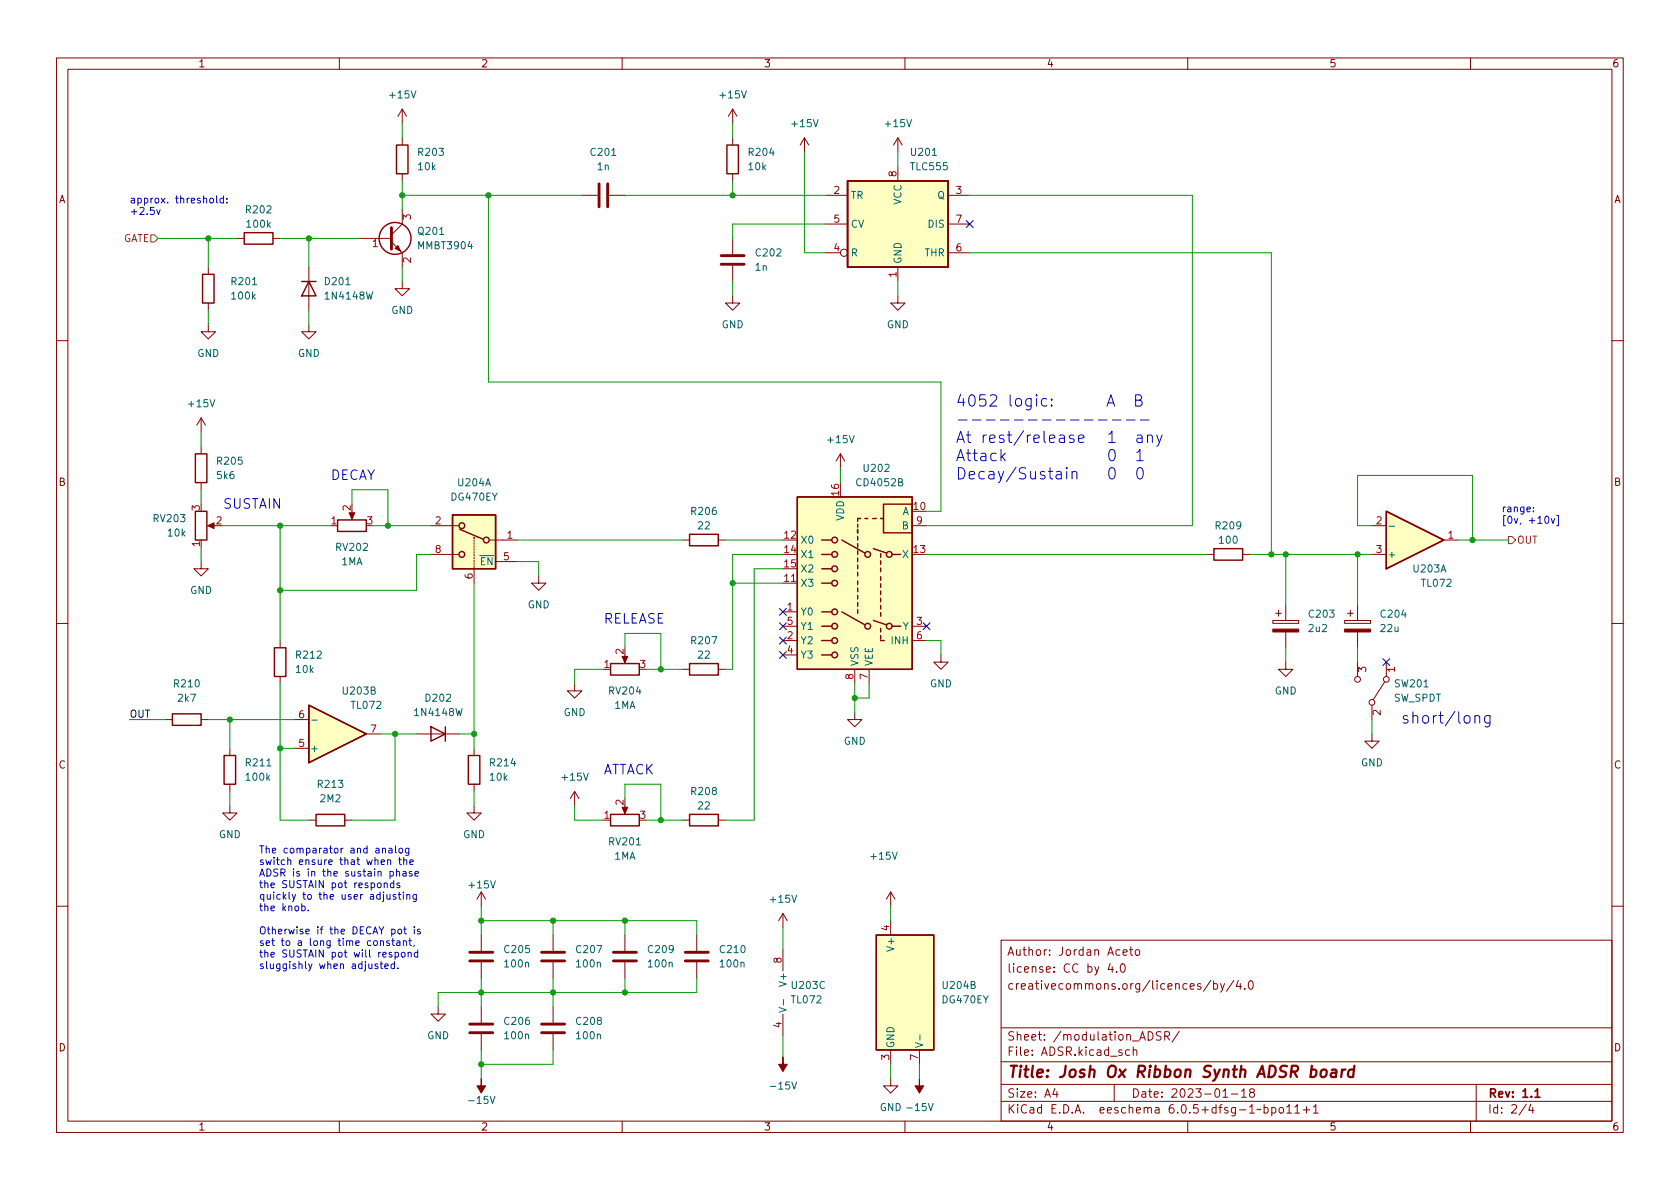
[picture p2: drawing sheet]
<svg xmlns="http://www.w3.org/2000/svg" width="297mm" height="210mm" viewBox="0 0 297 210" stroke-linecap="round" stroke-linejoin="round" font-family="sans-serif">
<g fill="none" stroke="#840000" stroke-width=".18">
<path d="M10 10.2h277v190.1h-277zM12 12.2h273v186.1h-273zM60 10.2v2M71.1 19.3v2.5M71.1 19.3l-.7 1.3M71.1 19.3l.8 1.3M110 10.2v2M129.5 19.3v2.5M129.5 19.3l-.7 1.3M129.5 19.3l.8 1.3M160 10.2v2M210 10.2v2"/>
<path d="M260 10.2v2M71.1 37.1v2.5l-1.9 1.9M71.1 24.4v1.2M71.1 30.7v1.3M102.9 34.5h2.8M107.7 34.5h2.8M129.5 24.4v1.2M129.5 30.7v1.3M142.2 24.4l-.7 1.2M142.2 24.4v2.5M142.2 24.4l.8 1.2M146 34.5h3.9"/>
<path d="M146 39.6h3.9M158.7 24.4l-.7 1.2M158.7 24.4v2.5M158.7 29.5v2.5M158.7 24.4l.8 1.2M167.6 34.5h3.8M167.6 39.6h3.8M36.8 57.4v1.3h1.3l-1.3 1.2-1.2-1.2h1.2M36.8 47.2v1.3M36.8 53.6v1.3M41.9 42.2h1.3M48.3 42.2h1.2"/>
<path d="M54.6 57.4v1.3h1.3l-1.3 1.2-1.3-1.2h1.3M54.6 47.2v7.7M63.5 42.2h5.7M69.2 42.8l1.9 1.9v2.5M71.1 49.8v1.2h1.3l-1.3 1.3-1.3-1.3h1.3M129.5 52.3v1.3h1.3l-1.3 1.3-1.2-1.3h1.2M129.5 42.2v2.8M129.5 47v2.8M146 44.7h2.6M158.7 52.3v1.3h1.3l-1.3 1.3-1.2-1.3h1.2M158.7 47.2v2.6M167.6 44.7h3.8"/>
<path d="M10 60.2h2M35.6 73.9v2.5M35.6 79v1.3M35.6 73.9l-.8 1.3M35.6 73.9l.7 1.3M285 60.2h2M35.6 99.3v1.3h1.2l-1.2 1.2-1.3-1.2h1.3M35.6 85.3v1.3M37.1 93h1M62.2 90.4v1M76.2 93h4.8M76.2 98h4.8"/>
<path d="M83.8 95v.2M83.8 95.5v.3M83.8 96v.3M83.8 96.5v.3M83.8 97v.3M83.8 97.5v.3M83.8 98v.3M86.6 95.5h4.8M87.6 99.3h3.8M120.6 95.5h1.3M127 95.5h1.3M148.6 80.3l-.8 1.2"/>
<path d="M148.6 80.3v2.5M148.6 80.3l.8 1.2M161.3 93h2.5M213.4 98h1.2M219.7 98h1.3M242.6 93h2.5M242.6 98h2.5M255.3 95.5h2.5M10 110.2h2M49.5 113.3v1.2M49.5 119.6v1.3M83.8 100.6v2.5"/>
<path d="M95.2 101.8v1.3h1.3l-1.3 1.3-1.2-1.3h1.2M110.5 115.8v1M120.6 118.4h1.3M127 118.4h1.3M138.4 108.2h2.6M138.4 103.1h2.6M138.4 113.3h2.6M138.4 110.7h2.6M138.4 115.8h2.6M151.1 118.4v2.5M153.7 118.4v2.5M161.3 113.3h2.5"/>
<path d="M161.3 110.7h2.5M166.4 115.8v1.3h1.2l-1.2 1.3-1.3-1.3h1.3M225 109.7h4.6v.5h-4.6zM225.6 108.5h1M226.1 107.9v1.1M227.3 117.1v1.3h1.3l-1.3 1.2-1.2-1.2h1.2M227.3 106.9v2.8M227.3 111.8v2.7M237.7 109.7h4.6v.5h-4.6zM238.3 108.5h1M238.8 107.9v1.1M240 106.9v2.8"/>
<path d="M240 111.8v2.7M240 117.1v2.5M245.1 117.1v2.5M285 110.2h2M29.2 127.2h1.3M35.6 127.2h1.2M40.6 132.3v1.3M40.6 138.7v1.2M52.1 127.2h2.5M52.1 132.3h2.5M64.8 129.8h2.5M73.7 129.8h7.6"/>
<path d="M83.8 132.3v1.3M83.8 138.7v1.2M101.6 120.9v1.3h-1.3l1.3 1.2 1.3-1.2h-1.3M101.6 139.9l-.8 1.3M101.6 139.9v2.6M101.6 139.9l.8 1.3M151.1 126v1.2h1.3l-1.3 1.3-1.2-1.3h1.2M242.6 129.8v1.3h1.2l-1.2 1.2-1.3-1.2h1.3M242.6 124.7v2.5M244.9 120.5l-2.1 3.2M40.6 142.5v1.3h1.3l-1.3 1.2-1.2-1.2h1.2M54.6 145h1.3"/>
<path d="M61 145h1.2M83.8 142.5v1.3h1.3l-1.3 1.2-1.3-1.2h1.3M85.1 157.7v2.6M85.1 157.7l-.8 1.3M85.1 157.7l.8 1.3M110.5 142.5v1M120.6 145h1.3M127 145h1.3M157.5 157.7l-.8 1.3M157.5 157.7v2.6M157.5 157.7l.7 1.3M10 160.2h2"/>
<path d="M77.5 178v1.3h1.2l-1.2 1.3-1.3-1.3h1.3M85.1 165.3v2.8M85.1 170.2v2.8M85.1 178v2.8M97.8 165.3v2.8M97.8 170.2v2.8M97.8 178v2.8M110.5 165.3v2.8M110.5 170.2v2.8M123.2 165.3v2.8M123.2 170.2v2.8M138.4 161.5l-.7 1.3"/>
<path d="M138.4 161.5v2.6M138.4 167.9v3.8M138.4 179.3v3.8M138.4 161.5l.8 1.3M157.5 162.8v2.5M177 166.3h108v32h-108zM196.3 170.4l-.4 1h1M196.6 170.9v1M197.4 171.8v.1M198.2 170.6l.2-.2a.81 .81 0 0 1 .6 .7 .81 .81 0 0 1-.3 .8h-.1a.81 .81 0 0 1-.4-1.3zM198.6 168.4l.7-.1-.1-.3-.4-.1-.2 .2v.8h.6M199.7 167.9h.6"/>
<path d="M199.9 167.4v1.3l.4 .2M200.9 168l.3-.1 .3 .3v.4l-.3 .3h-.3l-.2-.3v-.4zM214.1 173.4l-1.3 1.9M214.6 174l.4-.1 .3 .3v.4l-.2 .3h-.5M214.6 173.4v1.5M215.8 173.9l.3 1M216.5 173.9l-.5 1.4-.2 .1M218.1 173.4l-1.2 1.9M218.9 173.4l-.3 1h.9M219.3 173.9v1M220.1 174.8v.1M220.9 173.6l.2-.2a.81 .81 0 0 1 .6 .7 .81 .81 0 0 1-.3 .8h-.2a.81 .81 0 0 1-.3-1.3z"/>
<path d="M285 160.2h2M60 198.3v2M85.1 182.9v2.8M97.8 182.9v2.8M110 198.3v2M157.5 190.7v1.3h1.2l-1.2 1.3-1.3-1.3h1.3M157.5 185.7v2.5M160 198.3v2M162.6 185.7v2.5M177 194.8h108M177 191.8h108M177 187.8h108"/>
<path d="M177 181.8h108M186.5 192.5l-.4 1h1M186.9 193v1M197 191.8v3M199.7 185.7l-.4-.1-.3 .3v.4l.1 .3h.6M200.4 185.8l.2-.2 .3 .1 .1 .9M200.4 185.1v1.5M203 182.4a.76 .76 0 0 1 .9 .8 .76 .76 0 0 1-.9 .7zM205.3 182.5l-.6-.1-.2 .2v.4l.6 .3 .2 .3-.3 .3h-.6M205.9 183.2l.7-.1 .2-.2-.1-.3-.2-.2h-.6v1.5M206.3 183.2l.5 .7M208.5 182.4l-1.3 1.9"/>
<path d="M210 198.3v2M216.2 194h.9M217.7 193.5h1.2M219.5 193l.4-.5v1.5M219.5 194h.9M221.2 193.2l-.3-.3 .1-.2 .2-.2 .4 .1 .2 .2-.1 .2-.6 .2-.2 .3 .1 .4 .2 .1h.4l.2-.3-.1-.4-.2-.1M223.5 195.9l.4-.1 .3 .3v.4l-.1 .3h-.6M223.5 195.3v1.5M224.9 195.9l.4-.1 .3 .3v.4l-.2 .3h-.5M224.9 195.8v1.5M226.3 195.9l.3-.1 .3 .3v.4l-.3 .3h-.3l-.2-.3v-.4zM227.5 195.8l.4-.5v1.5"/>
<path d="M227.5 196.8h.9M228.9 195.8l.5-.5v1.5M228.9 196.8h.9M230.4 196.3h1.2M231 195.7v1.1M232.2 195.8l.4-.5v1.5M232.2 196.8h.9M260 198.3v2M261 191.8v6.5M269.9 195.3l-1.3 1.9M270.6 195.3l-.3 1h.9M271 195.8v1"/>
<circle cx="149.2" cy="44.7" r=".63"/>
<circle cx="240" cy="120.1" r=".51"/>
<circle cx="242.6" cy="124.2" r=".51"/>
<circle cx="245.1" cy="120.1" r=".51"/>
</g>
<path d="M271.4 193l.4-.5v1.5M271.4 194h.9" fill="none" stroke="#840000" stroke-width=".3"/>
<path d="M233.7 189.3a.52 .52 0 0 1 .5-.2 .52 .52 0 0 1 .4 .4l-.1 .6a.55 .55 0 0 1-.5 .4 .55 .55 0 0 1-.5-.4zM235.5 189.2l.2-.1 .5 .1v1.3M236.3 189.6l-.7 .1a.4 .4 0 0 0-.3 .3 .4 .4 0 0 0 .2 .5l.7-.1M237.3 189.1l-.2 1.4M237.9 189.1l-.4 .1-.2 .3M239.4 189.2a.66 .66 0 0 0-1 .3l-.1 .6 .2 .3 .2 .1 .5-.1M239.5 188.5l-.3 2" fill="none" stroke="#840000" stroke-width=".4"/>
<g fill="none" stroke="#840000" stroke-width=".25">
<path d="M70.1 25.6h2v5.1h-2zM128.5 25.6h2.1v5.1h-2.1zM149.9 32h17.7v15.2h-17.7zM35.8 48.5h2v5.1h-2zM43.2 41.1h5.1v2.1h-5.1zM53.3 49.8h2.6M54.6 49.8l1.3 2.5h-2.6zM34.5 90.4h2.1v5.1h-2.1zM34.5 80.3h2.1v5h-2.1zM59.7 91.9h5.1v2.1h-5.1zM80 91.1h7.6v9.5h-7.6zM81.3 93.6l4.2 1.8"/>
<path d="M121.9 94.5h5.1v2h-5.1zM141 87.9h20.3v30.5h-20.3zM145.3 98h1.8M145.3 95.5h1.8M148.8 95.5l4.1 2.3M151.6 92.7v.5M151.6 93.6v.6M151.6 94.9v.6M151.6 96.1v.7M151.6 97.4v.6M151.6 98.7v.6M151.6 99.9v.7"/>
<path d="M152.1 91.7h-.5v.5M152.9 91.7h.5M154.3 91.7h.6M154.4 97l2.3 .8M155.7 97.9v.6M155.7 99.2v.6M155.7 91.7h.5M156.2 89.1h5.1v5.1h-5.1zM157.7 98h1.6M214.6 97h5.1v2.1h-5.1zM245.1 90.4l10.2 5.1-10.2 5.1zM48.5 114.5h2v5.1h-2z"/>
<path d="M107.9 117.3h5.1v2.1h-5.1zM121.9 117.3h5.1v2.1h-5.1zM145.3 110.7h1.8M145.3 113.3h1.8M145.3 115.8h1.8M145.3 108.2h1.8M145.3 103.1h1.8M145.3 100.6h1.8M148.8 108.2l4.1 2.3M151.6 101.2v.6M151.6 102.7v.7M151.6 104v.6"/>
<path d="M151.6 105.3v.6M151.6 106.5v.7M151.6 107.8v.7M154.4 109.7l2.3 .8M155.7 113.3h.6M155.7 100.5v.6M155.7 102v.6M155.7 103.2v.7M155.7 104.5v.7M155.7 105.8v.6M155.7 107.1v.6M155.7 108.3v.7"/>
<path d="M155.7 111.1v.7M155.7 112.4v.6M157.7 110.7h1.6M30.5 126.2h5.1v2.1h-5.1zM39.6 133.6h2.1v5.1h-2.1zM54.6 124.7l10.2 5.1-10.2 5.1zM76.2 128.5l2.5 1.3-2.5 1.3zM78.7 128.5v2.6M82.8 133.6h2v5.1h-2zM55.9 144h5.1v2h-5.1zM107.9 144h5.1v2h-5.1zM121.9 144h5.1v2h-5.1z"/>
<path d="M154.9 165.3h10.2v20.4h-10.2z"/>
<circle cx="69.8" cy="42.2" r="2.82"/>
<circle cx="81.7" cy="93" r=".51"/>
<circle cx="81.7" cy="98" r=".51"/>
<circle cx="86" cy="95.5" r=".51"/>
<circle cx="147.6" cy="98" r=".51"/>
<circle cx="147.6" cy="95.5" r=".51"/>
<circle cx="153.4" cy="98" r=".51"/>
<circle cx="157.2" cy="98" r=".51"/>
<circle cx="147.6" cy="110.7" r=".51"/>
<circle cx="147.6" cy="103.1" r=".51"/>
<circle cx="147.6" cy="115.8" r=".51"/>
<circle cx="147.6" cy="108.2" r=".51"/>
<circle cx="147.6" cy="100.6" r=".51"/>
<circle cx="147.6" cy="113.3" r=".51"/>
<circle cx="153.4" cy="110.7" r=".51"/>
<circle cx="157.2" cy="110.7" r=".51"/>
</g>
<g fill="#ffffc2" stroke="#ffffc2" stroke-width=".18">
<path d="M141 87.9h20.3v30.5h-20.3z"/>
<path d="M54.6 124.7l10.2 5.1-10.2 5.1z"/>
<path d="M245.1 90.4l10.2 5.1-10.2 5.1z"/>
<path d="M149.9 32h17.7v15.2h-17.7z"/>
<path d="M154.9 165.3h10.2v20.4h-10.2z"/>
<path d="M80 91.1h7.6v9.5h-7.6z"/>
</g>
<g fill="none" stroke="#840000" stroke-width=".51">
<path d="M105.9 32.5v4.1M107.4 32.5v4.1M69.2 40.3v3.8M127.5 46.7h4.1M127.5 45.2h4.1M83.1 169.9h4M83.1 168.4h4M95.8 169.9h4M95.8 168.4h4M108.5 169.9h4M108.5 168.4h4M121.2 169.9h4"/>
<path d="M121.2 168.4h4M83.1 182.6h4M83.1 181.1h4M95.8 182.6h4M95.8 181.1h4"/>
</g>
<g fill="#840000" stroke="#840000" stroke-width=".18">
<path d="M36.7 93l1.1-.5v1z"/>
<path d="M85.1 190.7v1.3h.8l-.8 1.3-.8-1.3h.8z"/>
<path d="M61.7 90.7h1l-.5 1.1z"/>
<path d="M110 142.7h1l-.5 1.2z"/>
<path d="M225 111.2h4.6v.6h-4.6z"/>
<path d="M69.8 43.9l.6-.5 .5 1z"/>
<path d="M237.7 111.2h4.6v.6h-4.6z"/>
<path d="M162.6 190.7v1.3h.7l-.7 1.3-.8-1.3h.8z"/>
<path d="M110 116.1h1l-.5 1.1z"/>
<path d="M138.4 186.9v1.3h.8l-.8 1.3-.7-1.3h.7z"/>
</g>
<path d="M245.6 93h1M55.1 127.3h1M137.7 178.1l1.3 .5-1.3 .4M138.5 176.8v.9M161.9 184.4l1.2 .4-1.2 .4M162.7 183v.9" fill="none" stroke="#006464" stroke-width=".18"/>
<path d="M26.7 41.5h.6l.6 .7-.6 .6h-.6zM266.7 94.9h.6l.7 .6-.7 .6h-.6z" fill="none" stroke="#725600" stroke-width=".18"/>
<g fill="none" stroke="#0000c2" stroke-width=".18">
<path d="M27.7 37.1l.3 .8 .3-.8M37.2 35.1l.3-.1 .3 .3v.4l-.3 .2-.3-.1-.1-.1zM38.3 34.6v1.1l.2 .2M39.5 35.1l-.4-.1-.2 .3 .1 .5h.5M39.5 34.6v1.3M40.1 35.8v.1M40.1 35.1v.1M169.5 74.3h1.5M171.9 74.3h1.6M174.4 74.3h1.5M176.9 74.3h1.5M179.4 74.3h1.5"/>
<path d="M181.8 74.3h1.6M183.3 69.8l-.1 .1 .1 .1 .1-.1-.1-.1v.2M183.3 70.5v1.3M184.3 74.3h1.5M185.1 70.6l-.6-.1-.4 .4v.5l.2 .3 .2 .1 .6-.1M185.9 71.6l.1 .1-.1 .1-.1-.1 .1-.1v.2M185.9 70.6l.1 .1-.1 .1-.1-.1 .1-.1v.2M186.8 74.3h1.5M187.4 77l.2-.1 .5 .1 .1 1.3M188.2 77.4l-.6 .1a.39 .39 0 0 0-.3 .4 .39 .39 0 0 0 .3 .4l.6-.1M189.3 74.3h1.5M189.8 77l-.4-.1-.3 .3 .1 .3 .6 .2 .1 .2-.1 .3-.1 .1-.6-.1"/>
<path d="M190.7 77.6l1-.2-.1-.4-.6-.1-.3 .3 .1 1 .2 .1 .6-.1M191.7 74.3h1.6M194.2 74.3h1.5M195.7 71.8l.7-2 .7 2M195.9 71.2h1M196.3 79.6a.47 .47 0 0 1 .8 .3 1.03 1.03 0 0 1-.6 1.6 1.33 1.33 0 0 1-.2-1.9zM196.7 74.3h1.5M199.2 74.3h1.5M200.8 70.8h.7a.49 .49 0 0 0 .4-.5 .49 .49 0 0 0-.4-.5h-.7v2h.8a.53 .53 0 0 0 .4-.6 .53 .53 0 0 0-.5-.4M201.7 74.3h1.5M204.5 76.9l.5 1.4M205.5 76.9l-.7 1.8-.3 .2"/>
<path d="M177.2 80.7l.5 .8M177.7 80.1l-.7 .8M188.6 82.7l-.1 .1 .1 .1 .1-.1-.1-.1v.2M188.6 83.4v1.3M189.6 83.6a.5 .5 0 0 1 .8 0v1.1M189.6 83.4v1.3M196.2 82.9a.48 .48 0 0 1 .5-.2 .48 .48 0 0 1 .4 .4 1.03 1.03 0 0 1-.6 1.6 1.22 1.22 0 0 1-.3-1.8zM201 80l.6-.5v2M201 81.5h1.1M201.2 82.9a.48 .48 0 0 1 .5-.2 .48 .48 0 0 1 .3 .4 1.03 1.03 0 0 1-.5 1.6 1.22 1.22 0 0 1-.3-1.8zM271.1 90.4v.1M271.1 89.7v.1"/>
<path d="M273.3 91.3h.1a.68 .68 0 0 1 .5 .6 .68 .68 0 0 1-.5 .6 .85 .85 0 0 1-.1-1.2zM274.3 91.7l.3 .8 .3-.8M275.2 91.2h.3v1.8h-.3M260.8 126.7a.5 .5 0 0 1 .8 .1v1.1M260.8 126.5v1.4M263.4 126.5v1.7a.54 .54 0 0 1-.8 .2M263.4 126.6l-.5-.1-.4 .4v.6l.2 .3 .2 .1 .5-.1M67.6 150.1l.2-.1 .3 .1 .1 .7M67.9 156.3l.2-.2 .3 .1 .1 .8M67.9 156.1v.9M68.4 158.2l.1 .8h.3l.2-.1M68.5 152.2l.2-.2 .3 .1 .1 .8"/>
<path d="M68.5 152v.9M68.8 150.1h.5v.7M69 154.1h.3l.3 .2-.2 .6h-.4M69 158.2v.8M69.3 150.3l-.4 .1-.2 .1 .2 .3h.4M69.6 156.2l-.3-.1-.3 .3 .1 .5h.5M69.6 155.7v1.3M69.9 149.6v1.1l.2 .1M70 158.2h-.3l-.2 .2 .1 .1 .4 .2v.3h-.5M70.1 154.2l.2-.1h.3l.1 .8M70.1 153.7v1.2M70.4 158.2h.5"/>
<path d="M70.5 152h.5M70.6 157.8v1l.3 .2M70.7 150.1l.3-.1 .2 .2v.4l-.2 .2h-.3l-.2-.2zM70.7 151.6v1.1l.3 .2M70.7 156.2l-.4-.1-.1 .2v.2l.5 .1v.3h-.5M71.3 154.1h.4l.1 .8M71.3 157.8v.1M71.3 158.2v.8M71.4 152.2l.2-.2 .3 .1v.8M71.4 151.6v1.3M71.8 154.4h-.4l-.2 .2 .2 .3h.4M71.9 158.3l.2-.1h.3l.1 .8"/>
<path d="M71.9 158.2v.8M72.3 150v1l-.3 .3-.3-.1M72.3 150.1l-.4-.1-.2 .2 .1 .6h.5M72.5 152.5l.6-.2-.1-.2-.4-.1-.1 .2v.6h.5M72.8 154.1h-.3l-.2 .2 .1 .1 .4 .2v.3h-.5M73.4 154.5l.6-.1-.1-.3h-.3l-.2 .2v.6h.5M73.6 158.2v1l-.2 .2h-.3M73.6 158.2h-.3l-.3 .2 .1 .6h.5M53.4 160.3l.3-.1 .3 .3-.2 .5h-.4M54.5 160.9v.2M66.8 170.5l-.3-.1-.2 .2 .1 .2 .4 .1v.3h-.5M67.2 170.4h.5"/>
<path d="M67.3 166.5l.1-.1h.3l.1 .8M67.4 170v1.1l.3 .2M68.1 170.9l.6-.2-.1-.2-.4-.1-.1 .2v.6h.5M68.8 166.4h-.3l-.1 .1v.2l.4 .1v.3h-.4M69.3 166.4h.4M69.4 165.9v1.1l.3 .2M69.7 170.5l-.3-.1-.3 .3 .2 .5h.4M69.7 170v1.3M69.9 168.5l.3-.1 .3 .2-.2 .6h-.4M69.9 168.4v1.3M70.2 166.4h.5v.8M70.3 171.2v.1"/>
<path d="M70.5 164.4l.3-.1 .2 .2v.4l-.2 .3-.3-.1-.2-.2zM70.7 166.7h-.4l-.2 .2 .2 .3 .4-.1M71 168.5l.2-.1 .4 .1v.5l-.1 .2h-.3l-.2-.1zM71.3 166.5l.2-.1h.3l.1 .8M71.3 166.4v.8M71.4 164.3h.5M71.6 163.9v1.1l.3 .2M72.2 168.5l.1-.1 .3 .1 .1 .7M72.2 168.4v.8M72.3 166.4h.5M72.5 165.9v1.1l.3 .2M73.3 163.9v.1"/>
<path d="M73.3 167.1l-.2 .3M73.3 164.3v.9M73.9 168.5l-.4-.1-.2 .2 .1 .6h.5M73.9 168v1.2M74.3 164.4l-.3-.1-.2 .2 .1 .2 .4 .1v.3h-.5"/>
</g>
<g fill="none" stroke="#009600" stroke-width=".18">
<path d="M71.1 21.8v2.6M71.1 32v5.1M71.1 34.5h31.8M86.4 34.5v33.1h80v22.8h-2.6M110.5 34.5h35.5M129.5 21.8v2.6M129.5 32v2.5M142.2 26.9v17.8h3.8M146 39.6h-16.5v2.6M158.7 26.9v2.6M171.4 34.5h39.4v58.5h-47M27.9 42.2h14"/>
<path d="M36.8 42.2v5M36.8 54.9v2.5M49.5 42.2h14M54.6 42.2v5M54.6 54.9v2.5M71.1 47.2v2.6M129.5 49.8v2.5M158.7 49.8v2.5M171.4 44.7h53.4v53.3M35.6 76.4v2.6M35.6 86.6v2.5M35.6 96.8v2.5"/>
<path d="M39.4 93h19M49.5 93v20.3M62.2 89.1v-2.5h6.4v6.4M66 93h10.2M76.2 98h-2.5v6.4h-24.2M91.4 99.3h3.8v2.5M91.4 95.5h29.2M128.3 95.5h10.1M138.4 98h-8.9v20.4h-1.2M148.6 82.8v2.5M163.8 98h49.6M221 98h21.6"/>
<path d="M227.3 98v8.9M240 98v8.9M242.6 93h-2.6v-8.9h20.3v11.4M257.8 95.5h8.9M83.8 103.1v29.2M106.7 118.4h-5.1v2.5M110.5 114.5v-2.5h6.3v6.4M114.3 118.4h6.3M129.5 103.1h8.9M138.4 100.6h-5.1v44.4h-5M163.8 113.3h2.6v2.5M227.3 114.5v2.6"/>
<path d="M240 114.5v2.6M22.9 127.2h6.3M36.8 127.2h15.3M40.6 127.2v5.1M40.6 139.9v2.6M49.5 120.9v24.1h5.1M49.5 132.3h2.6M67.3 129.8h6.4M69.8 129.8v15.2h-7.6M81.3 129.8h2.5M83.8 139.9v2.6M151.1 120.9v5.1"/>
<path d="M153.7 120.9v2.5h-2.6M242.6 127.2v2.6M101.6 142.5v2.5h5.1M110.5 141.2v-2.5h6.3v6.3M114.3 145h6.3M85.1 160.3v5M85.1 173v5M85.1 162.8h38.1v2.5M97.8 162.8v2.5M97.8 173v5M110.5 162.8v2.5M110.5 173v2.5"/>
<path d="M123.2 173v2.5h-45.7v2.5M138.4 164.1v3.8M157.5 160.3v2.5M85.1 185.7v5M97.8 185.7v2.5h-12.7M138.4 183.1v3.8M157.5 188.2v2.5M162.6 188.2v2.5"/>
</g>
<g fill="none" stroke="#000084" stroke-width=".18">
<path d="M170.8 39l1.3 1.2M172.1 39l-1.3 1.2M137.8 107.6l1.2 1.2M137.8 115.2l1.2 1.2M137.8 112.7l1.2 1.2M137.8 110.1l1.2 1.2M139 107.6l-1.2 1.2M139 115.2l-1.2 1.2M139 112.7l-1.2 1.2M139 110.1l-1.2 1.2M163.2 110.1l1.2 1.2M164.4 110.1l-1.2 1.2"/>
<path d="M244.5 116.5l1.2 1.2M245.7 116.5l-1.2 1.2"/>
</g>
<g fill="#009600" stroke="#009600" stroke-width=".18">
<circle cx="110.5" cy="175.5" r=".46"/>
<circle cx="110.5" cy="162.8" r=".46"/>
<circle cx="224.8" cy="98" r=".46"/>
<circle cx="129.5" cy="103.1" r=".46"/>
<circle cx="116.8" cy="145" r=".46"/>
<circle cx="116.8" cy="118.4" r=".46"/>
<circle cx="151.1" cy="123.4" r=".46"/>
<circle cx="40.6" cy="127.2" r=".46"/>
<circle cx="49.5" cy="132.3" r=".46"/>
<circle cx="49.5" cy="93" r=".46"/>
<circle cx="49.5" cy="104.4" r=".46"/>
<circle cx="86.4" cy="34.5" r=".46"/>
<circle cx="129.5" cy="34.5" r=".46"/>
<circle cx="97.8" cy="162.8" r=".46"/>
<circle cx="97.8" cy="175.5" r=".46"/>
<circle cx="85.1" cy="188.2" r=".46"/>
<circle cx="71.1" cy="34.5" r=".46"/>
<circle cx="68.6" cy="93" r=".46"/>
<circle cx="36.8" cy="42.2" r=".46"/>
<circle cx="54.6" cy="42.2" r=".46"/>
<circle cx="240" cy="98" r=".46"/>
<circle cx="227.3" cy="98" r=".46"/>
<circle cx="260.3" cy="95.5" r=".46"/>
<circle cx="85.1" cy="162.8" r=".46"/>
<circle cx="85.1" cy="175.5" r=".46"/>
<circle cx="83.8" cy="129.8" r=".46"/>
<circle cx="69.8" cy="129.8" r=".46"/>
</g>
<g font-size="2.8" fill="#0000c2">
<text x="168.9" y="71.9">4052 logic:</text>
<text x="168.9" y="78.3">At rest/release</text>
<text x="168.9" y="81.6">Attack</text>
<text x="195.6" y="78.3">1 any</text>
<text x="168.9" y="84.8">Decay/Sustain</text>
<text x="247.6" y="128">short/long</text>
</g>
<text font-size="2.8" fill="#840000" x="178" y="190.6">Title: Josh Ox Ribbon Synth ADSR board</text>
<g font-size="2.4" fill="#0000c2">
<text x="39.4" y="90">SUSTAIN</text>
<text x="58.4" y="84.9">DECAY</text>
<text x="106.7" y="110.3">RELEASE</text>
<text x="106.7" y="136.9">ATTACK</text>
</g>
<g font-size="2.1" fill="#840000">
<text x="178" y="172">license: CC by 4.0</text>
<text x="178" y="169">Author: Jordan Aceto</text>
<text x="178" y="175">creativecommons.org/licences/by/4.0</text>
<text x="178" y="184">Sheet: /modulation_ADSR/</text>
<text x="178" y="186.7">File: ADSR.kicad_sch</text>
<text x="178" y="196.9">KiCad E.D.A. eeschema 6.0.5+dfsg-1~bpo11+1</text>
<text x="178" y="194.1">Size: A4</text>
<text x="200" y="194.1">Date: 2023-01-18</text>
<text x="263" y="194.1">Rev: 1.1</text>
<text x="263" y="196.9">Id: 2/4</text>
</g>
<g font-size="1.8" fill="#840000">
<text x="35" y="11.9">1</text>
<text x="85" y="11.9">2</text>
<text x="135" y="11.9">3</text>
<text x="185" y="11.9">4</text>
<text x="235" y="11.9">5</text>
<text x="285" y="11.9">6</text>
<text x="10.3" y="35.9">A</text>
<text x="285.3" y="35.9">A</text>
<text x="10.3" y="85.9">B</text>
<text x="285.3" y="85.9">B</text>
<text x="10.3" y="135.9">C</text>
<text x="285.3" y="135.9">C</text>
<text x="10.3" y="185.9">D</text>
<text x="285.3" y="185.9">D</text>
<text x="35" y="199.9">1</text>
<text x="85" y="199.9">2</text>
<text x="135" y="199.9">3</text>
<text x="185" y="199.9">4</text>
<text x="235" y="199.9">5</text>
<text x="285" y="199.9">6</text>
</g>
<g font-size="1.8" fill="#006464">
<text x="69" y="17.4">+15V</text>
<text x="127.5" y="17.4">+15V</text>
<text x="140.2" y="22.5">+15V</text>
<text x="156.7" y="22.5">+15V</text>
<text x="74.1" y="27.6">R203</text>
<text x="104.6" y="27.6">C201</text>
<text x="132.5" y="27.6">R204</text>
<text x="161.2" y="27.6">U201</text>
<text x="74" y="30.1">10k</text>
<text x="105.6" y="30.1">1n</text>
<text x="132.4" y="30.1">10k</text>
<text x="150.4" y="35.2">TR</text>
<text x="161.1" y="30.1">TLC555</text>
<text x="165.8" y="35.2">Q</text>
<text x="43.6" y="37.7">R202</text>
<text x="43.8" y="40.3">100k</text>
<text x="74.1" y="41.5">Q201</text>
<text x="150.4" y="40.3">CV</text>
<text x="159.4" y="36.2" transform="rotate(-90 159.4 36.2)">VCC</text>
<text x="164.2" y="40.3">DIS</text>
<text x="74.1" y="44.1">MMBT3904</text>
<text x="133.6" y="47.9">1n</text>
<text x="133.8" y="45.3">C202</text>
<text x="150.4" y="45.3">R</text>
<text x="159.4" y="46.7" transform="rotate(-90 159.4 46.7)">GND</text>
<text x="163.5" y="45.3">THR</text>
<text x="41.1" y="50.4">R201</text>
<text x="41.1" y="53">100k</text>
<text x="57.6" y="50.4">D201</text>
<text x="57.7" y="53">1N4148W</text>
<text x="69.2" y="55.5">GND</text>
<text x="127.6" y="58">GND</text>
<text x="156.8" y="58">GND</text>
<text x="34.9" y="63.1">GND</text>
<text x="52.6" y="63.1">GND</text>
<text x="33.5" y="72">+15V</text>
<text x="38.5" y="82.2">R205</text>
<text x="146.5" y="78.4">+15V</text>
<text x="152.8" y="83.4">U202</text>
<text x="38.4" y="84.7">5k6</text>
<text x="79.8" y="88.5">DG470EY</text>
<text x="81.1" y="86">U204A</text>
<text x="151.7" y="86">CD4052B</text>
<text x="27.2" y="92.3">RV203</text>
<text x="29.7" y="94.9">10k</text>
<text x="122.3" y="91.1">R206</text>
<text x="123.5" y="93.6">22</text>
<text x="149.2" y="92.1" transform="rotate(-90 149.2 92.1)">VDD</text>
<text x="159.5" y="91.1">A</text>
<text x="159.5" y="93.6">B</text>
<text x="215.1" y="93.6">R209</text>
<text x="59.5" y="97.4">RV202</text>
<text x="60.4" y="99.9">1MA</text>
<text x="83.5" y="99.9">~{EN}</text>
<text x="141.5" y="96.1">X0</text>
<text x="141.5" y="98.7">X1</text>
<text x="141.5" y="101.2">X2</text>
<text x="159.6" y="98.7">X</text>
<text x="215.7" y="96.1">100</text>
<text x="245.2" y="98.7">+</text>
<text x="250" y="101.2">U203A</text>
<text x="33.6" y="105">GND</text>
<text x="93.3" y="107.6">GND</text>
<text x="141.5" y="103.8">X3</text>
<text x="251.4" y="103.8">TL072</text>
<text x="122.3" y="113.9">R207</text>
<text x="141.5" y="108.8">Y0</text>
<text x="141.5" y="113.9">Y2</text>
<text x="141.5" y="111.4">Y1</text>
<text x="157.7" y="113.9">INH</text>
<text x="159.6" y="111.4">Y</text>
<text x="231.5" y="111.8">2u2</text>
<text x="231.6" y="109.2">C203</text>
<text x="244.2" y="111.8">22u</text>
<text x="244.3" y="109.2">C204</text>
<text x="52.4" y="119">10k</text>
<text x="52.5" y="116.5">R212</text>
<text x="123.5" y="116.5">22</text>
<text x="141.5" y="116.5">Y3</text>
<text x="151.8" y="117.9" transform="rotate(-90 151.8 117.9)">VSS</text>
<text x="154.3" y="117.9" transform="rotate(-90 154.3 117.9)">VEE</text>
<text x="30.9" y="121.5">R210</text>
<text x="31.5" y="124.1">2k7</text>
<text x="60.7" y="122.8">U203B</text>
<text x="62.2" y="125.3">TL072</text>
<text x="75.4" y="124.1">D202</text>
<text x="107.8" y="122.8">RV204</text>
<text x="108.6" y="125.3">1MA</text>
<text x="164.4" y="121.5">GND</text>
<text x="225.4" y="122.8">GND</text>
<text x="246.4" y="124.1">SW_SPDT</text>
<text x="246.7" y="121.5">SW201</text>
<text x="73.5" y="126.6">1N4148W</text>
<text x="99.6" y="126.6">GND</text>
<text x="149.2" y="131.7">GND</text>
<text x="43.6" y="135.5">R211</text>
<text x="54.7" y="133">+</text>
<text x="86.8" y="135.5">R214</text>
<text x="240.6" y="135.5">GND</text>
<text x="43.6" y="138">100k</text>
<text x="56.3" y="139.3">R213</text>
<text x="56.7" y="141.9">2M2</text>
<text x="86.7" y="138">10k</text>
<text x="99.5" y="138">+15V</text>
<text x="122.3" y="140.6">R208</text>
<text x="123.5" y="143.1">22</text>
<text x="38.7" y="148.2">GND</text>
<text x="81.9" y="148.2">GND</text>
<text x="107.8" y="149.5">RV201</text>
<text x="108.6" y="152">1MA</text>
<text x="154.1" y="152">+15V</text>
<text x="83.1" y="157.1">+15V</text>
<text x="136.3" y="159.6">+15V</text>
<text x="158.1" y="167.8" transform="rotate(-90 158.1 167.8)">V+</text>
<text x="89.3" y="168.5">C205</text>
<text x="89.4" y="171.1">100n</text>
<text x="102" y="168.5">C207</text>
<text x="102.1" y="171.1">100n</text>
<text x="114.7" y="168.5">C209</text>
<text x="114.8" y="171.1">100n</text>
<text x="127.4" y="168.5">C210</text>
<text x="127.5" y="171.1">100n</text>
<text x="139.1" y="174" transform="rotate(-90 139.1 174)">V+</text>
<text x="140" y="177.4">TL072</text>
<text x="140.1" y="174.9">U203C</text>
<text x="166.7" y="177.4">DG470EY</text>
<text x="166.8" y="174.9">U204B</text>
<text x="75.5" y="183.8">GND</text>
<text x="89.3" y="181.2">C206</text>
<text x="89.4" y="183.8">100n</text>
<text x="102" y="181.2">C208</text>
<text x="102.1" y="183.8">100n</text>
<text x="158.1" y="185.4" transform="rotate(-90 158.1 185.4)">GND</text>
<text x="83.2" y="195.2">-15V</text>
<text x="136.6" y="192.7">-15V</text>
<text x="155.5" y="196.5">GND</text>
<text x="160.7" y="196.5">-15V</text>
</g>
<g font-size="1.8" fill="#0000c2">
<text x="22.9" y="36">approx. threshold:</text>
<text x="22.9" y="38">+2.5v</text>
<text x="265.4" y="90.6">range:</text>
<text x="265.4" y="92.6">[0v, +10v]</text>
<text x="45.7" y="150.9">The comparator and analog</text>
<text x="45.7" y="152.9">switch ensure that when the</text>
<text x="45.7" y="155">ADSR is in the sustain phase</text>
<text x="45.7" y="157">the SUSTAIN pot responds</text>
<text x="45.7" y="159.1">quickly to the user adjusting</text>
<text x="45.7" y="161.1">the knob.</text>
<text x="45.7" y="165.2">Otherwise if the DECAY pot is</text>
<text x="45.7" y="167.3">set to a long time constant,</text>
<text x="45.7" y="169.3">the SUSTAIN pot will respond</text>
<text x="45.7" y="171.3">sluggishly when adjusted.</text>
</g>
<g font-size="1.8" fill="#a90000">
<text x="147.5" y="34.3">2</text>
<text x="158.5" y="31.2" transform="rotate(-90 158.5 31.2)">8</text>
<text x="169.1" y="34.3">3</text>
<text x="72.6" y="38.8" transform="rotate(-90 72.6 38.8)">3</text>
<text x="147.5" y="39.4">5</text>
<text x="169.1" y="39.4">7</text>
<text x="65.9" y="43.7">1</text>
<text x="72.6" y="46.5" transform="rotate(-90 72.6 46.5)">2</text>
<text x="147.5" y="44.4">4</text>
<text x="169.1" y="44.4">6</text>
<text x="158.5" y="49" transform="rotate(-90 158.5 49)">1</text>
<text x="148.3" y="87.6" transform="rotate(-90 148.3 87.6)">16</text>
<text x="35.3" y="90.3" transform="rotate(-90 35.3 90.3)">3</text>
<text x="38.2" y="92.7">2</text>
<text x="58.6" y="92.7">1</text>
<text x="62" y="90.3" transform="rotate(-90 62 90.3)">2</text>
<text x="64.9" y="92.7">3</text>
<text x="77" y="92.7">2</text>
<text x="89.7" y="95.2">1</text>
<text x="138.7" y="95.2">12</text>
<text x="161.6" y="90.2">10</text>
<text x="162.1" y="92.7">9</text>
<text x="243.3" y="92.7">2</text>
<text x="256" y="95.2">1</text>
<text x="35.3" y="96.6" transform="rotate(-90 35.3 96.6)">1</text>
<text x="77" y="97.8">8</text>
<text x="89" y="99.1">5</text>
<text x="138.7" y="97.8">14</text>
<text x="138.7" y="100.3">15</text>
<text x="161.6" y="97.8">13</text>
<text x="243.3" y="97.8">3</text>
<text x="83.6" y="102.3" transform="rotate(-90 83.6 102.3)">6</text>
<text x="138.7" y="102.9">11</text>
<text x="139.2" y="107.9">1</text>
<text x="139.2" y="113">2</text>
<text x="139.2" y="110.5">5</text>
<text x="162.1" y="110.5">3</text>
<text x="162.1" y="113">6</text>
<text x="106.8" y="118.1">1</text>
<text x="110.2" y="115.7" transform="rotate(-90 110.2 115.7)">2</text>
<text x="113.2" y="118.1">3</text>
<text x="139.2" y="115.6">4</text>
<text x="241.6" y="118.9" transform="rotate(-90 241.6 118.9)">3</text>
<text x="246.6" y="118.9" transform="rotate(-90 246.6 118.9)">1</text>
<text x="150.9" y="120.1" transform="rotate(-90 150.9 120.1)">8</text>
<text x="153.4" y="120.1" transform="rotate(-90 153.4 120.1)">7</text>
<text x="52.8" y="127">6</text>
<text x="65.5" y="129.5">7</text>
<text x="244.1" y="126.5" transform="rotate(-90 244.1 126.5)">2</text>
<text x="52.8" y="132.1">5</text>
<text x="110.2" y="142.3" transform="rotate(-90 110.2 142.3)">2</text>
<text x="106.8" y="144.8">1</text>
<text x="113.2" y="144.8">3</text>
<text x="157.2" y="164.6" transform="rotate(-90 157.2 164.6)">4</text>
<text x="138.2" y="170.3" transform="rotate(-90 138.2 170.3)">8</text>
<text x="138.2" y="181.7" transform="rotate(-90 138.2 181.7)">4</text>
<text x="157.2" y="187.4" transform="rotate(-90 157.2 187.4)">3</text>
<text x="162.3" y="187.4" transform="rotate(-90 162.3 187.4)">7</text>
</g>
<g font-size="1.8" fill="#725600">
<text x="21.6" y="42.8">GATE</text>
<text x="268.2" y="96.1">OUT</text>
</g>
<text font-size="1.8" fill="#0f0f0f" x="22.9" y="126.9">OUT</text>
</svg>
